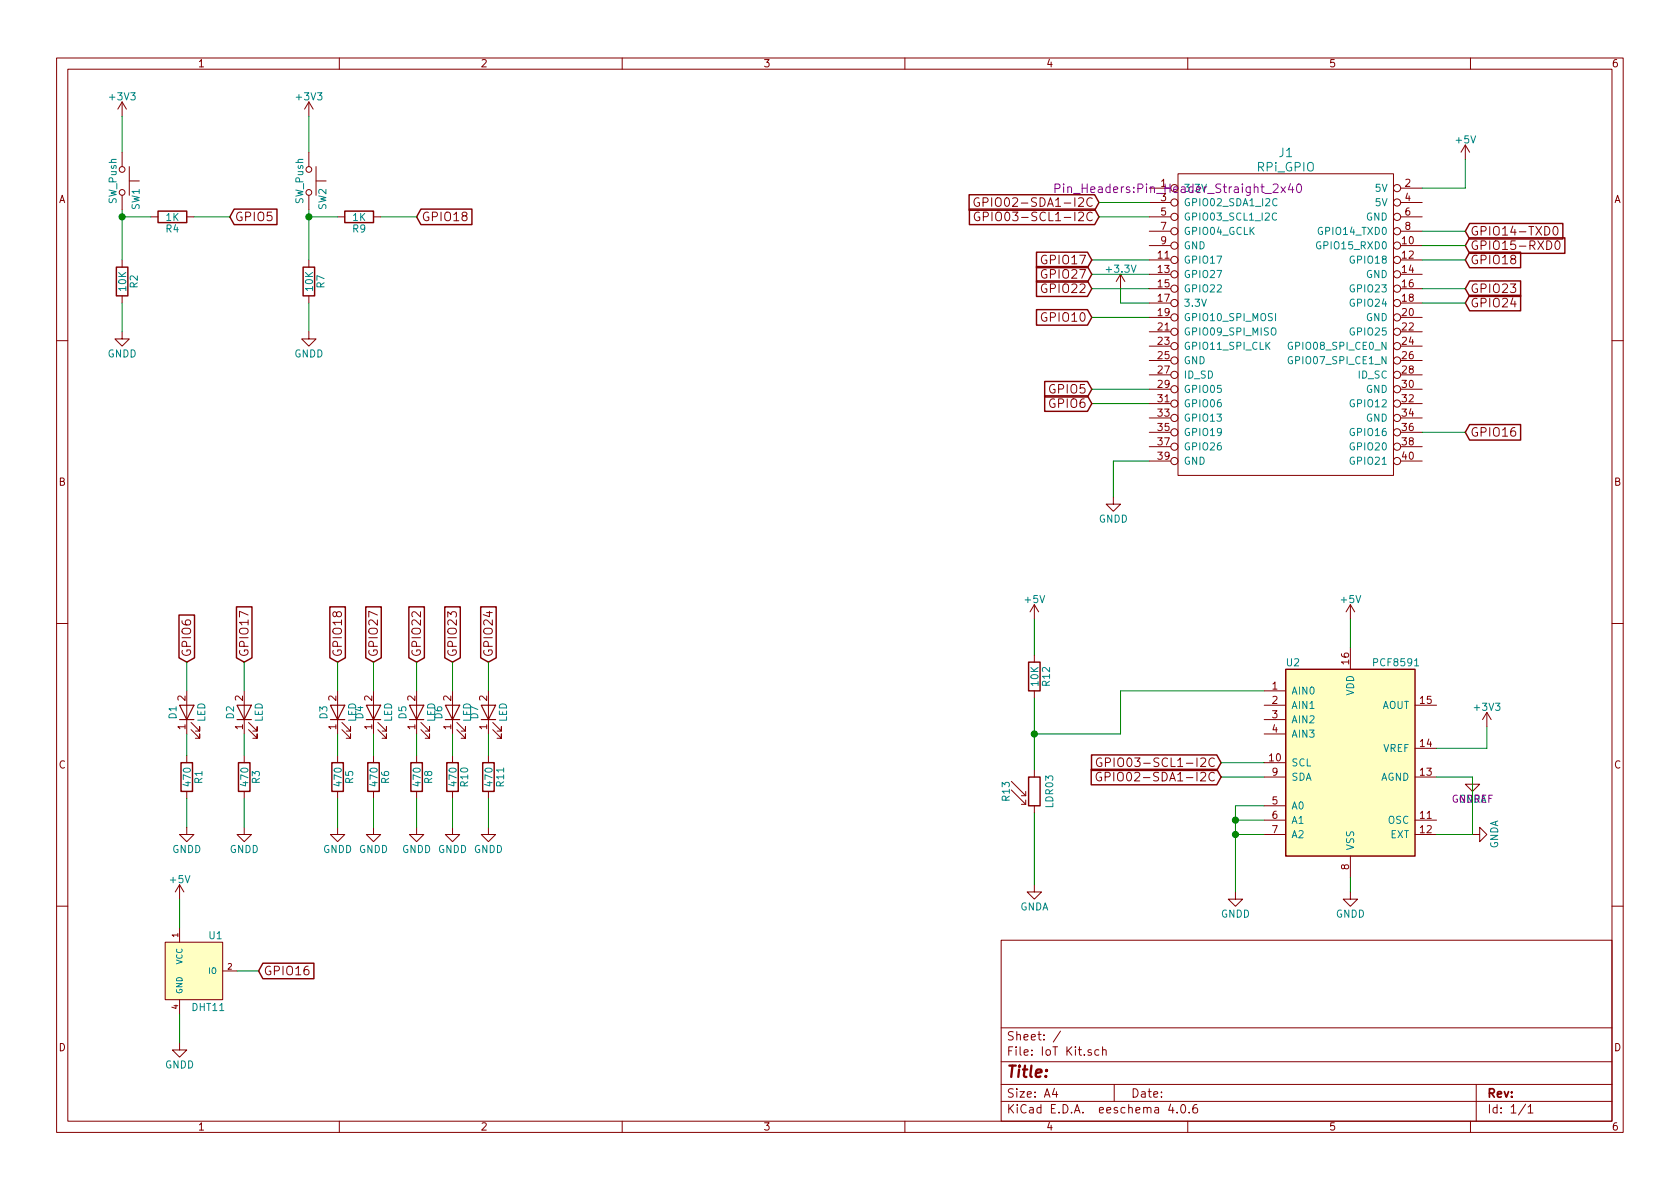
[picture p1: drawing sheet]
<svg xmlns="http://www.w3.org/2000/svg" width="297mm" height="210mm" viewBox="0 0 297 210" stroke-linecap="round" stroke-linejoin="round" font-family="sans-serif">
<g fill="none" stroke="#840000" stroke-width=".18">
<path d="M10 10.3h277v189.9h-277zM12 12.2h273v186.1h-273zM21.6 18v2.6M21.6 18l-.8 1.3M21.6 18l.8 1.3M54.6 18v2.6M54.6 18l-.8 1.3M54.6 18l.8 1.3M60 10.3v1.9M110 10.3v1.9M160 10.3v1.9M210 10.3v1.9"/>
<path d="M260 10.3v1.9M21.6 26.9v2.6M21.6 34.5v2.6M22.9 32h1.7M22.9 29.5v5M26.7 38.3h1.2M33 38.3h1.3M54.6 26.9v2.6M54.6 34.5v2.6M55.9 32h1.8M55.9 29.5v5M59.7 38.3h1.3"/>
<path d="M66 38.3h1.3M173.1 35a.71 .71 0 0 0-.9 .7 .71 .71 0 0 0 .9 .7l.1-.6h-.3M173.2 37.6a.71 .71 0 0 0-.9 .7 .71 .71 0 0 0 .9 .7v-.6h-.3M173.8 35.8l.7-.1 .2-.2-.1-.4-.2-.1h-.6v1.5M173.9 38.3l.7-.1 .2-.2-.1-.3-.3-.2h-.5v1.5M203.2 33.3h3.8M203.2 35.8h3.8M203.2 38.3h3.8M208.3 30.7h38.1v53.4h-38.1zM247.6 33.3h3.9M247.6 35.8h3.9M247.6 38.3h3.9"/>
<path d="M259.1 25.6l-.8 1.3M259.1 25.6v2.6M259.1 25.6l.7 1.3M21.6 58.7v1.2h1.3l-1.3 1.3-1.3-1.3h1.3M21.6 46v1.2M21.6 52.3v1.3M54.6 58.7v1.2h1.3l-1.3 1.3-1.3-1.3h1.3M54.6 46v1.2M54.6 52.3v1.3M198.1 48.5l-.7 1.3M198.1 48.5v2.5M198.1 48.5l.8 1.3"/>
<path d="M203.2 43.4h3.8M203.2 56.1h3.8M203.2 48.5h3.8M203.2 53.6h3.8M203.2 40.9h3.8M203.2 46h3.8M203.2 58.7h3.8M203.2 51h3.8M247.6 43.4h3.9M247.6 56.1h3.9M247.6 48.5h3.9M247.6 53.6h3.9"/>
<path d="M247.6 40.9h3.9M247.6 46h3.9M247.6 58.7h3.9M247.6 51h3.9M274.7 40.2l.3-.1a.81 .81 0 0 1 .5 .7 .81 .81 0 0 1-.5 .8l-.3-.2-.1-.4zM275.2 42.7l.1-.1a.81 .81 0 0 1 .5 .8 .81 .81 0 0 1-.5 .7 .98 .98 0 0 1-.1-1.4zM10 60.2h2M203.2 68.8h3.8M203.2 73.9h3.8M203.2 63.7h3.8M203.2 71.4h3.8M203.2 61.2h3.8"/>
<path d="M203.2 76.4h3.8M203.2 66.3h3.8M203.2 79h3.8M247.6 68.8h3.9M247.6 73.9h3.9M247.6 63.7h3.9M247.6 71.4h3.9M247.6 61.2h3.9M247.6 76.4h3.9M247.6 66.3h3.9M247.6 79h3.9M285 60.2h2"/>
<path d="M196.8 87.9v1.2h1.3l-1.3 1.3-1.2-1.3h1.2M203.2 81.5h3.8M247.6 81.5h3.9M10 110.3h2M182.9 106.9v2.6M182.9 115.8v1.3M182.9 106.9l-.8 1.3M182.9 106.9l.7 1.3M238.8 106.9v2.6M238.8 114.5v3.9M238.8 106.9l-.8 1.3M238.8 106.9l.7 1.3"/>
<path d="M285 110.3h2M33 122.2v7.6M33 133.6v1.3M33 139.9v1.3M33.8 129l1.5 1.6v-.8v.8h-.8M33.8 127.8l1.5 1.5v-.8v.8h-.8M43.2 122.2v7.6M43.2 133.6v1.3M43.2 139.9v1.3M43.9 129l1.6 1.6v-.8v.8h-.8M43.9 127.8l1.6 1.5v-.8v.8h-.8M59.7 122.2v7.6"/>
<path d="M59.7 133.6v1.3M59.7 139.9v1.3M60.5 129l1.5 1.6v-.8v.8h-.8M60.5 127.8l1.5 1.5v-.8v.8h-.8M66 122.2v7.6M66 133.6v1.3M66 139.9v1.3M66.8 129l1.5 1.6v-.8v.8h-.7M66.8 127.8l1.5 1.5v-.8v.8h-.7M73.7 122.2v7.6M73.7 133.6v1.3M73.7 139.9v1.3"/>
<path d="M74.4 129l1.5 1.6v-.8v.8h-.7M74.4 127.8l1.5 1.5v-.8v.8h-.7M80 122.2v7.6M80 133.6v1.3M80 139.9v1.3M80.8 129l1.5 1.6v-.8v.8h-.8M80.8 127.8l1.5 1.5v-.8v.8h-.8M86.4 122.2v7.6M86.4 133.6v1.3M86.4 139.9v1.3M87.1 129l1.5 1.6v-.8v.8h-.7M87.1 127.8l1.5 1.5v-.8v.8h-.7"/>
<path d="M178.8 139.7l2.6 2.5M178.8 138.2l2.6 2.5M181.4 139.9v.8M182.9 122.2v1.2M182.9 136.1v1.3M194.7 136.6a.71 .71 0 0 0-.9 .7 .71 .71 0 0 0 .9 .7l.1-.6h-.3M194.7 134.1a.71 .71 0 0 0-.9 .7 .71 .71 0 0 0 .9 .7l.1-.6h-.3M195.4 137.4l.7-.1 .2-.2-.1-.4-.2-.1h-.6v1.5M195.5 134.8h.7l.1-.3v-.3l-.3-.2h-.5v1.6M223.5 122.2h3.8M223.5 124.7h3.8M223.5 127.2h3.8"/>
<path d="M223.5 129.8h3.8M223.5 137.4h3.8M223.5 134.9h3.8M250.2 124.7h3.8M250.2 137.4h3.8M250.2 132.3h3.8M260.3 137.4v1.3h1.3l-1.3 1.2-1.2-1.2h1.2M262.9 126l-.8 1.2M262.9 126v2.5M262.9 126l.8 1.2M31.7 156.5v2.5M31.7 156.5l-.7 1.2"/>
<path d="M31.7 156.5l.8 1.2M33 146.3v1.3h1.3l-1.3 1.2-1.3-1.2h1.3M43.2 146.3v1.3h1.2l-1.2 1.2-1.3-1.2h1.3M59.7 146.3v1.3h1.3l-1.3 1.2-1.3-1.2h1.3M66 146.3v1.3h1.3l-1.3 1.2-1.2-1.2h1.2M73.7 146.3v1.3h1.2l-1.2 1.2-1.3-1.2h1.3M80 146.3v1.3h1.3l-1.3 1.2-1.3-1.2h1.3M86.4 146.3v1.3h1.2l-1.2 1.2-1.3-1.2h1.3M180.6 142.2h.8M180.6 140.7h.8M181.4 141.5v.7M182.9 156.5v1.2h1.2l-1.2 1.3-1.3-1.3h1.3"/>
<path d="M182.9 142.5v1.3M218.4 157.7v1.3h1.3l-1.3 1.3-1.2-1.3h1.2M223.5 142.5h3.8M223.5 145h3.8M223.5 147.6h3.8M238.8 157.7v1.3h1.2l-1.2 1.3-1.3-1.3h1.3M238.8 151.4v3.8M250.2 145h3.8M250.2 147.6h3.8M260.3 147.6h1.3v-1.3l1.3 1.3-1.3 1.2v-1.2M10 160.2h2M29.2 166.6h10.2v10.2h-10.2z"/>
<path d="M31.7 164.1v2.5M31.7 176.8v2.5M39.4 171.7h2.5M177 166.3h108v32h-108zM285 160.2h2M31.7 184.4v1.3h1.3l-1.3 1.2-1.2-1.2h1.2M60 198.3v1.9M110 198.3v1.9M160 198.3v1.9M177 194.8h108M177 191.8h108M177 187.8h108"/>
<path d="M177 181.8h108M186.4 192.5l-.3 1h.9M186.8 193v1M187.5 182.3l-1.3 2M192.9 185.7a.37 .37 0 0 0-.5 .1v.2l.5 .2 .1 .1-.2 .3-.4-.1M194.3 185.7l-.4-.1-.3 .3v.6l.3 .1 .4-.1M194.9 185.7l.2-.1 .4 .1 .1 .9M194.9 185.1v1.5M197 191.8v3M207 195.2l-.4 1.1h1M207.3 195.8v1M208.1 196.7v.1"/>
<path d="M208.9 195.5l.2-.2a.81 .81 0 0 1 .6 .6 .81 .81 0 0 1-.3 .8l-.1 .1a.79 .79 0 0 1-.4-1.3zM210 198.3v1.9M210.3 196.7v.1M211.6 195.3a.59 .59 0 0 0-.7 .7l.1 .7 .2 .1 .5-.1 .1-.5-.2-.2-.4-.1-.3 .3M260 198.3v1.9M261 191.8v6.5M269.7 195.2l-1.2 2M270.2 195.8l.4-.5v1.5M270.2 196.8h.8"/>
<circle cx="21.6" cy="34" r=".51"/>
<circle cx="21.6" cy="30" r=".51"/>
<circle cx="54.6" cy="34" r=".51"/>
<circle cx="54.6" cy="30" r=".51"/>
<circle cx="207.6" cy="35.8" r=".63"/>
<circle cx="207.6" cy="38.3" r=".63"/>
<circle cx="247" cy="35.8" r=".63"/>
<circle cx="247" cy="33.3" r=".63"/>
<circle cx="247" cy="38.3" r=".63"/>
<circle cx="207.6" cy="48.5" r=".63"/>
<circle cx="207.6" cy="58.7" r=".63"/>
<circle cx="207.6" cy="51" r=".63"/>
<circle cx="207.6" cy="43.4" r=".63"/>
<circle cx="207.6" cy="46" r=".63"/>
<circle cx="207.6" cy="53.6" r=".63"/>
<circle cx="207.6" cy="40.9" r=".63"/>
<circle cx="207.6" cy="56.1" r=".63"/>
<circle cx="247" cy="58.7" r=".63"/>
<circle cx="247" cy="51" r=".63"/>
<circle cx="247" cy="48.5" r=".63"/>
<circle cx="247" cy="46" r=".63"/>
<circle cx="247" cy="56.1" r=".63"/>
<circle cx="247" cy="40.9" r=".63"/>
<circle cx="247" cy="53.6" r=".63"/>
<circle cx="247" cy="43.4" r=".63"/>
<circle cx="207.6" cy="63.7" r=".63"/>
<circle cx="207.6" cy="76.4" r=".63"/>
<circle cx="207.6" cy="66.3" r=".63"/>
<circle cx="207.6" cy="68.8" r=".63"/>
<circle cx="207.6" cy="61.2" r=".63"/>
<circle cx="207.6" cy="79" r=".63"/>
<circle cx="207.6" cy="71.4" r=".63"/>
<circle cx="207.6" cy="73.9" r=".63"/>
<circle cx="247" cy="68.8" r=".63"/>
<circle cx="247" cy="76.4" r=".63"/>
<circle cx="247" cy="66.3" r=".63"/>
<circle cx="247" cy="71.4" r=".63"/>
<circle cx="247" cy="61.2" r=".63"/>
<circle cx="247" cy="73.9" r=".63"/>
<circle cx="247" cy="79" r=".63"/>
<circle cx="247" cy="63.7" r=".63"/>
<circle cx="207.6" cy="81.5" r=".63"/>
<circle cx="247" cy="81.5" r=".63"/>
</g>
<path d="M225.7 37.8a.5 .5 0 0 0-.6 0 .5 .5 0 0 0-.2 .6l.1 .3a.41 .41 0 0 0 .7 .1M225.8 35.2a.5 .5 0 0 0-.6 0 .5 .5 0 0 0-.2 .6l.1 .4a.41 .41 0 0 0 .7 .1M224.8 58.2l.2-.2h.4a.83 .83 0 0 1-.1 1.3 .44 .44 0 0 1-.5-.5zM225.5 55.4v1.3M228.5 60.6a.59 .59 0 0 0-.7 .5 .59 .59 0 0 0 .7 .6v-.5h-.2M228.5 63.1a.59 .59 0 0 0-.7 .6 .59 .59 0 0 0 .7 .6v-.5h-.2M250.1 117.7h.7" fill="none" stroke="#008484" stroke-width=".18"/>
<path d="M186.5 33.3h.8l.1-.3v-.3l-.3-.2h-.6v1.6M226.5 33l.8 1.1M227.3 33l-.8 1.1M228.2 32.5l-.4 1h1M228.5 33v1.1M229.4 32.7l.2-.2a.81 .81 0 0 1 .5 .8 .81 .81 0 0 1-.5 .8l-.2-.2-.2-.4zM257.6 140.7a.59 .59 0 0 0-.7 .5 .59 .59 0 0 0 .7 .6l.1-.5h-.2M263.2 141.2h.5M263.9 140.6h-.7v1.3" fill="none" stroke="#840084" stroke-width=".18"/>
<g fill="none" stroke="#008400" stroke-width=".18">
<path d="M21.6 20.6v6.3M21.6 37.1v8.9M21.6 38.3h5.1M34.3 38.3h6.3M54.6 38.3h5.1M54.6 20.6v6.3M54.6 37.1v8.9M67.3 38.3h6.4M194.3 38.3h8.9M194.3 35.8h8.9M259.1 28.2v5.1h-7.6M21.6 53.6v5.1"/>
<path d="M54.6 53.6v5.1M193 46h10.2M193 51h10.2M193 48.5h10.2M193 56.1h10.2M198.1 51v2.6h5.1M251.5 46h7.6M251.5 51h7.6M251.5 53.6h7.6M251.5 40.9h7.6M251.5 43.4h7.6M193 68.8h10.2"/>
<path d="M193 71.4h10.2M251.5 76.4h7.6M203.2 81.5h-6.4v6.4M33 117.1v5.1M43.2 117.1v5.1M59.7 117.1v5.1M66 117.1v5.1M73.7 117.1v5.1M80 117.1v5.1M86.4 117.1v5.1M182.9 109.5v6.3M238.8 109.5v5"/>
<path d="M33 129.8v3.8M43.2 129.8v3.8M59.7 129.8v3.8M66 129.8v3.8M73.7 129.8v3.8M80 129.8v3.8M86.4 129.8v3.8M182.9 123.4v12.7M215.9 134.9h7.6M215.9 137.4h7.6M223.5 122.2h-25.4v7.6h-15.2M254 137.4h6.3v10.2h-6.3"/>
<path d="M262.9 128.5v3.8h-8.9M31.7 159v5.1M33 141.2v5.1M43.2 141.2v5.1M59.7 141.2v5.1M66 141.2v5.1M73.7 141.2v5.1M80 141.2v5.1M86.4 141.2v5.1M182.9 143.8v12.7M218.4 147.6h5.1M218.4 145h5.1"/>
<path d="M223.5 142.5h-5.1v15.2M238.8 155.2v2.5M31.7 179.3v5.1M41.9 171.7h3.8"/>
</g>
<g fill="none" stroke="#840000" stroke-width=".25">
<path d="M27.9 37.3h5.1v2.1h-5.1zM41.4 37h7.6v2.7h-7.6l-.8-1.4zM61 37.3h5v2.1h-5zM74.4 37h9v2.7h-9l-.7-1.4zM171.3 34.4h22.2l.8 1.4-.8 1.4h-22.2zM171.4 37h22.1l.8 1.3-.8 1.4h-22.1zM259.8 39.5h16.5v2.8h-16.5l-.7-1.4zM20.6 47.2h2v5.1h-2zM53.6 47.2h2v5.1h-2zM183.3 54.8h9l.7 1.3-.7 1.4h-9zM183.3 47.1h9l.7 1.4-.7 1.4h-9zM183.3 49.7h9l.7 1.3-.7 1.4h-9z"/>
<path d="M183.3 44.6h9l.7 1.4-.7 1.3h-9zM259.8 44.6h9.1v2.7h-9.1l-.7-1.3zM259.8 52.2h9.1v2.8h-9.1l-.7-1.4zM259.8 49.7h9.1v2.7h-9.1l-.7-1.4zM259.8 42.1h16.9v2.7h-16.9l-.7-1.4zM184.7 67.5h7.6l.7 1.3-.7 1.4h-7.6zM184.7 70h7.6l.7 1.4-.7 1.3h-7.6zM259.8 75.1h9.1v2.7h-9.1l-.7-1.4zM31.6 108.8h2.8v7.5l-1.4 .8-1.4-.8zM41.8 107.3h2.8v9l-1.4 .8-1.4-.8zM58.3 107.3h2.8v9l-1.4 .8-1.4-.8zM64.7 107.3h2.7v9l-1.4 .8-1.3-.8z"/>
<path d="M72.3 107.3h2.7v9l-1.3 .8-1.4-.8zM78.6 107.3h2.8v9l-1.4 .8-1.4-.8zM85 107.3h2.7v9l-1.3 .8-1.4-.8zM181.9 117.1h2v5.1h-2zM227.3 118.4h22.9v33h-22.9zM32 134.9h2v5h-2zM42.2 134.9h2v5h-2zM58.7 134.9h2v5h-2zM65 134.9h2.1v5h-2.1zM72.6 134.9h2.1v5h-2.1zM79 134.9h2v5h-2zM85.3 134.9h2.1v5h-2.1z"/>
<path d="M181.9 137.4h2v5.1h-2zM192.9 136h22.2l.8 1.4-.8 1.4h-22.2zM193 133.5h22.1l.8 1.4-.8 1.3h-22.1zM46.5 170.3h9v2.8h-9l-.8-1.4z"/>
</g>
<g fill="#008400" stroke="#008400" stroke-width=".25">
<circle cx="21.6" cy="38.3" r=".51"/>
<circle cx="54.6" cy="38.3" r=".51"/>
<circle cx="218.4" cy="147.6" r=".51"/>
<circle cx="218.4" cy="145" r=".51"/>
<circle cx="182.9" cy="129.8" r=".51"/>
</g>
<g fill="none" stroke="#840000" stroke-width=".2">
<path d="M31.7 124.7h2.6l-1.3 2.5zM31.7 127.2h2.6M41.9 124.7h2.5l-1.2 2.5zM41.9 127.2h2.5M58.4 124.7h2.6l-1.3 2.5zM58.4 127.2h2.6M64.8 124.7h2.5l-1.3 2.5zM64.8 127.2h2.5M72.4 124.7h2.5l-1.2 2.5zM72.4 127.2h2.5M78.7 124.7h2.6l-1.3 2.5zM78.7 127.2h2.6"/>
<path d="M85.1 124.7h2.5l-1.2 2.5zM85.1 127.2h2.5"/>
</g>
<g fill="#ffffc2" stroke="#ffffc2" stroke-width=".18">
<path d="M29.2 166.6h10.2v10.2h-10.2z"/>
<path d="M227.3 118.4h22.9v33h-22.9z"/>
</g>
<text font-size="2.8" fill="#840000" x="178" y="190.5">Title:</text>
<g font-size="2.1" fill="#008484">
<text x="226.2" y="27.8">J1</text>
<text x="222.3" y="30.3">RPi_GPIO</text>
</g>
<text font-size="2.1" fill="#840084" x="188.1" y="34.1">Pin_Headers:Pin_Header_Straight_2x40</text>
<g font-size="2.1" fill="#840000">
<text x="41.6" y="39.1">GPIO5</text>
<text x="74.6" y="39.1">GPIO18</text>
<text x="175.4" y="36.6">GPIO02-SDA1-I2C</text>
<text x="175.6" y="39.1">GPIO03-SCL1-I2C</text>
<text x="260" y="41.7">GPIO14-TXD0</text>
<text x="184.5" y="46.7">GPIO17</text>
<text x="260" y="46.7">GPIO18</text>
<text x="260" y="44.2">GPIO15-RXD0</text>
<text x="184.5" y="49.3">GPIO27</text>
<text x="184.5" y="51.8">GPIO22</text>
<text x="260" y="51.8">GPIO23</text>
<text x="184.5" y="56.9">GPIO10</text>
<text x="260" y="54.4">GPIO24</text>
<text x="185.6" y="69.6">GPIO5</text>
<text x="185.6" y="72.1">GPIO6</text>
<text x="260" y="77.2">GPIO16</text>
<text x="33.8" y="116.2" transform="rotate(-90 33.8 116.2)">GPIO6</text>
<text x="43.9" y="116.2" transform="rotate(-90 43.9 116.2)">GPIO17</text>
<text x="60.5" y="116.2" transform="rotate(-90 60.5 116.2)">GPIO18</text>
<text x="66.8" y="116.2" transform="rotate(-90 66.8 116.2)">GPIO27</text>
<text x="74.4" y="116.2" transform="rotate(-90 74.4 116.2)">GPIO22</text>
<text x="80.8" y="116.2" transform="rotate(-90 80.8 116.2)">GPIO23</text>
<text x="87.1" y="116.2" transform="rotate(-90 87.1 116.2)">GPIO24</text>
<text x="197.2" y="135.6">GPIO03-SCL1-I2C</text>
<text x="197" y="138.2">GPIO02-SDA1-I2C</text>
<text x="46.6" y="172.5">GPIO16</text>
<text x="178" y="184">Sheet: /</text>
<text x="178" y="186.7">File: IoT Kit.sch</text>
<text x="178" y="196.9">KiCad E.D.A. eeschema 4.0.6</text>
<text x="178" y="194.1">Size: A4</text>
<text x="200" y="194.1">Date:</text>
<text x="263" y="194.1">Rev:</text>
<text x="263" y="196.9">Id: 1/1</text>
</g>
<g font-size="1.8" fill="#840000">
<text x="35" y="11.9">1</text>
<text x="85" y="11.9">2</text>
<text x="135" y="11.9">3</text>
<text x="185" y="11.9">4</text>
<text x="235" y="11.9">5</text>
<text x="285" y="11.9">6</text>
<text x="10.4" y="35.9">A</text>
<text x="205.3" y="33">1</text>
<text x="205.3" y="35.6">3</text>
<text x="248.4" y="33">2</text>
<text x="248.4" y="35.6">4</text>
<text x="285.4" y="35.9">A</text>
<text x="205.3" y="38.1">5</text>
<text x="205.3" y="40.6">7</text>
<text x="248.4" y="38.1">6</text>
<text x="248.4" y="40.6">8</text>
<text x="204.8" y="45.7">11</text>
<text x="205.3" y="43.2">9</text>
<text x="248" y="43.2">10</text>
<text x="248" y="45.7">12</text>
<text x="204.8" y="53.3">17</text>
<text x="204.8" y="48.3">13</text>
<text x="204.8" y="50.8">15</text>
<text x="248" y="48.3">14</text>
<text x="248" y="50.8">16</text>
<text x="248" y="53.3">18</text>
<text x="204.8" y="58.4">21</text>
<text x="204.8" y="55.9">19</text>
<text x="248" y="55.9">20</text>
<text x="248" y="58.4">22</text>
<text x="204.8" y="63.5">25</text>
<text x="204.8" y="61">23</text>
<text x="248" y="61">24</text>
<text x="248" y="63.5">26</text>
<text x="204.8" y="71.1">31</text>
<text x="204.8" y="66">27</text>
<text x="204.8" y="68.6">29</text>
<text x="248" y="68.6">30</text>
<text x="248" y="71.1">32</text>
<text x="248" y="66">28</text>
<text x="204.8" y="73.7">33</text>
<text x="204.8" y="76.2">35</text>
<text x="248" y="73.7">34</text>
<text x="248" y="76.2">36</text>
<text x="204.8" y="81.3">39</text>
<text x="204.8" y="78.7">37</text>
<text x="248" y="81.3">40</text>
<text x="248" y="78.7">38</text>
<text x="10.4" y="85.9">B</text>
<text x="285.4" y="85.9">B</text>
<text x="238.5" y="117.4" transform="rotate(-90 238.5 117.4)">16</text>
<text x="32.8" y="123.9" transform="rotate(-90 32.8 123.9)">2</text>
<text x="42.9" y="123.9" transform="rotate(-90 42.9 123.9)">2</text>
<text x="59.4" y="123.9" transform="rotate(-90 59.4 123.9)">2</text>
<text x="65.8" y="123.9" transform="rotate(-90 65.8 123.9)">2</text>
<text x="73.4" y="123.9" transform="rotate(-90 73.4 123.9)">2</text>
<text x="79.8" y="123.9" transform="rotate(-90 79.8 123.9)">2</text>
<text x="86.1" y="123.9" transform="rotate(-90 86.1 123.9)">2</text>
<text x="224.9" y="121.9">1</text>
<text x="224.9" y="124.5">2</text>
<text x="251.1" y="124.5">15</text>
<text x="32.8" y="129" transform="rotate(-90 32.8 129)">1</text>
<text x="42.9" y="129" transform="rotate(-90 42.9 129)">1</text>
<text x="59.4" y="129" transform="rotate(-90 59.4 129)">1</text>
<text x="65.8" y="129" transform="rotate(-90 65.8 129)">1</text>
<text x="73.4" y="129" transform="rotate(-90 73.4 129)">1</text>
<text x="79.8" y="129" transform="rotate(-90 79.8 129)">1</text>
<text x="86.1" y="129" transform="rotate(-90 86.1 129)">1</text>
<text x="224.9" y="127">3</text>
<text x="224.9" y="129.5">4</text>
<text x="10.4" y="135.9">C</text>
<text x="224.5" y="134.6">10</text>
<text x="224.9" y="137.2">9</text>
<text x="251.1" y="137.2">13</text>
<text x="251.1" y="132.1">14</text>
<text x="285.4" y="135.9">C</text>
<text x="224.9" y="142.2">5</text>
<text x="224.9" y="144.8">6</text>
<text x="224.9" y="147.3">7</text>
<text x="251.1" y="144.8">11</text>
<text x="251.1" y="147.3">12</text>
<text x="238.5" y="153.8" transform="rotate(-90 238.5 153.8)">8</text>
<text x="10.4" y="185.9">D</text>
<text x="285.4" y="185.9">D</text>
<text x="35" y="199.9">1</text>
<text x="85" y="199.9">2</text>
<text x="135" y="199.9">3</text>
<text x="185" y="199.9">4</text>
<text x="235" y="199.9">5</text>
<text x="285" y="199.9">6</text>
</g>
<g font-size="1.8" fill="#008484">
<text x="19.5" y="17.7">+3V3</text>
<text x="52.5" y="17.7">+3V3</text>
<text x="257.5" y="25.3">+5V</text>
<text x="243.2" y="33.9">5V</text>
<text x="20.6" y="36.1" transform="rotate(-90 20.6 36.1)">SW_Push</text>
<text x="24.7" y="37.1" transform="rotate(-90 24.7 37.1)">SW1</text>
<text x="29.4" y="41.1">R4</text>
<text x="29.4" y="39.1">1K</text>
<text x="53.6" y="36.1" transform="rotate(-90 53.6 36.1)">SW_Push</text>
<text x="57.7" y="37.1" transform="rotate(-90 57.7 37.1)">SW2</text>
<text x="62.4" y="41.1">R9</text>
<text x="62.4" y="39.1">1K</text>
<text x="209.3" y="36.4">GPIO02_SDA1_I2C</text>
<text x="209.3" y="39">GPIO03_SCL1_I2C</text>
<text x="209.3" y="41.5">GPIO04_GCLK</text>
<text x="233.5" y="41.5">GPIO14_TXD0</text>
<text x="241.4" y="39">GND</text>
<text x="243.2" y="36.4">5V</text>
<text x="209.3" y="44.1">GND</text>
<text x="209.3" y="46.6">GPIO17</text>
<text x="233.3" y="44.1">GPIO15_RXD0</text>
<text x="239" y="46.6">GPIO18</text>
<text x="22.3" y="51.4" transform="rotate(-90 22.3 51.4)">10K</text>
<text x="24.3" y="50.9" transform="rotate(-90 24.3 50.9)">R2</text>
<text x="55.3" y="51.4" transform="rotate(-90 55.3 51.4)">10K</text>
<text x="57.4" y="50.9" transform="rotate(-90 57.4 50.9)">R7</text>
<text x="195.8" y="48.2">+3.3V</text>
<text x="209.3" y="49.1">GPIO27</text>
<text x="209.3" y="51.7">GPIO22</text>
<text x="239" y="51.7">GPIO23</text>
<text x="241.4" y="49.1">GND</text>
<text x="209.3" y="54.2">3.3V</text>
<text x="209.3" y="59.3">GPIO09_SPI_MISO</text>
<text x="209.3" y="56.8">GPIO10_SPI_MOSI</text>
<text x="239" y="59.3">GPIO25</text>
<text x="239" y="54.2">GPIO24</text>
<text x="241.4" y="56.8">GND</text>
<text x="19" y="63.2">GNDD</text>
<text x="52" y="63.2">GNDD</text>
<text x="209.3" y="64.4">GND</text>
<text x="209.3" y="61.8">GPIO11_SPI_CLK</text>
<text x="228.4" y="61.8">GPIO08_SPI_CE0_N</text>
<text x="228.4" y="64.4">GPIO07_SPI_CE1_N</text>
<text x="209.3" y="66.9">ID_SD</text>
<text x="209.3" y="69.5">GPIO05</text>
<text x="240.2" y="66.9">ID_SC</text>
<text x="241.4" y="69.5">GND</text>
<text x="209.3" y="72">GPIO06</text>
<text x="209.3" y="74.5">GPIO13</text>
<text x="209.3" y="77.1">GPIO19</text>
<text x="239" y="72">GPIO12</text>
<text x="239" y="77.1">GPIO16</text>
<text x="241.4" y="74.5">GND</text>
<text x="209.3" y="82.2">GND</text>
<text x="209.3" y="79.6">GPIO26</text>
<text x="239" y="82.2">GPIO21</text>
<text x="239" y="79.6">GPIO20</text>
<text x="194.3" y="92.4">GNDD</text>
<text x="181.3" y="106.6">+5V</text>
<text x="237.2" y="106.6">+5V</text>
<text x="227.5" y="117.8">U2</text>
<text x="243.1" y="117.8">PCF8591</text>
<text x="183.6" y="121.3" transform="rotate(-90 183.6 121.3)">10K</text>
<text x="185.6" y="121.3" transform="rotate(-90 185.6 121.3)">R12</text>
<text x="228.3" y="122.8">AIN0</text>
<text x="228.3" y="125.3">AIN1</text>
<text x="239.4" y="123.1" transform="rotate(-90 239.4 123.1)">VDD</text>
<text x="244.2" y="125.3">AOUT</text>
<text x="260.8" y="125.7">+3V3</text>
<text x="31.2" y="127.1" transform="rotate(-90 31.2 127.1)">D1</text>
<text x="36.3" y="127.7" transform="rotate(-90 36.3 127.7)">LED</text>
<text x="41.4" y="127.1" transform="rotate(-90 41.4 127.1)">D2</text>
<text x="46.4" y="127.7" transform="rotate(-90 46.4 127.7)">LED</text>
<text x="57.9" y="127.1" transform="rotate(-90 57.9 127.1)">D3</text>
<text x="62.9" y="127.7" transform="rotate(-90 62.9 127.7)">LED</text>
<text x="64.2" y="127.1" transform="rotate(-90 64.2 127.1)">D4</text>
<text x="69.3" y="127.7" transform="rotate(-90 69.3 127.7)">LED</text>
<text x="71.8" y="127.1" transform="rotate(-90 71.8 127.1)">D5</text>
<text x="76.9" y="127.7" transform="rotate(-90 76.9 127.7)">LED</text>
<text x="78.2" y="127.1" transform="rotate(-90 78.2 127.1)">D6</text>
<text x="83.3" y="127.7" transform="rotate(-90 83.3 127.7)">LED</text>
<text x="84.5" y="127.1" transform="rotate(-90 84.5 127.1)">D7</text>
<text x="89.6" y="127.7" transform="rotate(-90 89.6 127.7)">LED</text>
<text x="228.3" y="127.9">AIN2</text>
<text x="228.3" y="130.4">AIN3</text>
<text x="228.3" y="135.5">SCL</text>
<text x="244.4" y="133">VREF</text>
<text x="33.7" y="138.9" transform="rotate(-90 33.7 138.9)">470</text>
<text x="35.8" y="138.5" transform="rotate(-90 35.8 138.5)">R1</text>
<text x="43.9" y="138.9" transform="rotate(-90 43.9 138.9)">470</text>
<text x="45.9" y="138.5" transform="rotate(-90 45.9 138.5)">R3</text>
<text x="60.4" y="138.9" transform="rotate(-90 60.4 138.9)">470</text>
<text x="62.4" y="138.5" transform="rotate(-90 62.4 138.5)">R5</text>
<text x="66.8" y="138.9" transform="rotate(-90 66.8 138.9)">470</text>
<text x="68.8" y="138.5" transform="rotate(-90 68.8 138.5)">R6</text>
<text x="74.4" y="138.9" transform="rotate(-90 74.4 138.9)">470</text>
<text x="76.4" y="138.5" transform="rotate(-90 76.4 138.5)">R8</text>
<text x="80.7" y="138.9" transform="rotate(-90 80.7 138.9)">470</text>
<text x="82.8" y="139" transform="rotate(-90 82.8 139)">R10</text>
<text x="87.1" y="138.9" transform="rotate(-90 87.1 138.9)">470</text>
<text x="89.1" y="139" transform="rotate(-90 89.1 139)">R11</text>
<text x="178.5" y="141.6" transform="rotate(-90 178.5 141.6)">R13</text>
<text x="186.2" y="142.7" transform="rotate(-90 186.2 142.7)">LDR03</text>
<text x="228.3" y="143.1">A0</text>
<text x="228.3" y="138">SDA</text>
<text x="244" y="138">AGND</text>
<text x="228.3" y="145.7">A1</text>
<text x="228.3" y="148.2">A2</text>
<text x="245.3" y="145.7">OSC</text>
<text x="245.7" y="148.2">EXT</text>
<text x="30.4" y="150.8">GNDD</text>
<text x="40.6" y="150.8">GNDD</text>
<text x="57.1" y="150.8">GNDD GNDD</text>
<text x="71.1" y="150.8">GNDD GNDD GNDD</text>
<text x="239.4" y="150.4" transform="rotate(-90 239.4 150.4)">VSS</text>
<text x="264.9" y="150.1" transform="rotate(-90 264.9 150.1)">GNDA</text>
<text x="30.1" y="156.2">+5V</text>
<text x="180.3" y="161">GNDA</text>
<text x="37" y="166.1">U1</text>
<text x="215.8" y="162.2">GNDD</text>
<text x="236.2" y="162.2">GNDD</text>
<text x="34" y="178.8">DHT11</text>
<text x="29.2" y="188.9">GNDD</text>
</g>
<g font-size="1.8" fill="#840084">
<text x="209.3" y="33.9">3.3V</text>
<text x="257.8" y="141.9">GNDA</text>
</g>
<g font-size="1.4" fill="#840000">
<text x="31.5" y="165.7" transform="rotate(-90 31.5 165.7)">1</text>
<text x="40.3" y="171.4">2</text>
<text x="31.5" y="178.4" transform="rotate(-90 31.5 178.4)">4</text>
</g>
<g font-size="1.4" fill="#008484">
<text x="32.3" y="170.6" transform="rotate(-90 32.3 170.6)">VCC</text>
<text x="36.9" y="172.2">IO</text>
<text x="32.3" y="175.8" transform="rotate(-90 32.3 175.8)">GND</text>
</g>
</svg>
